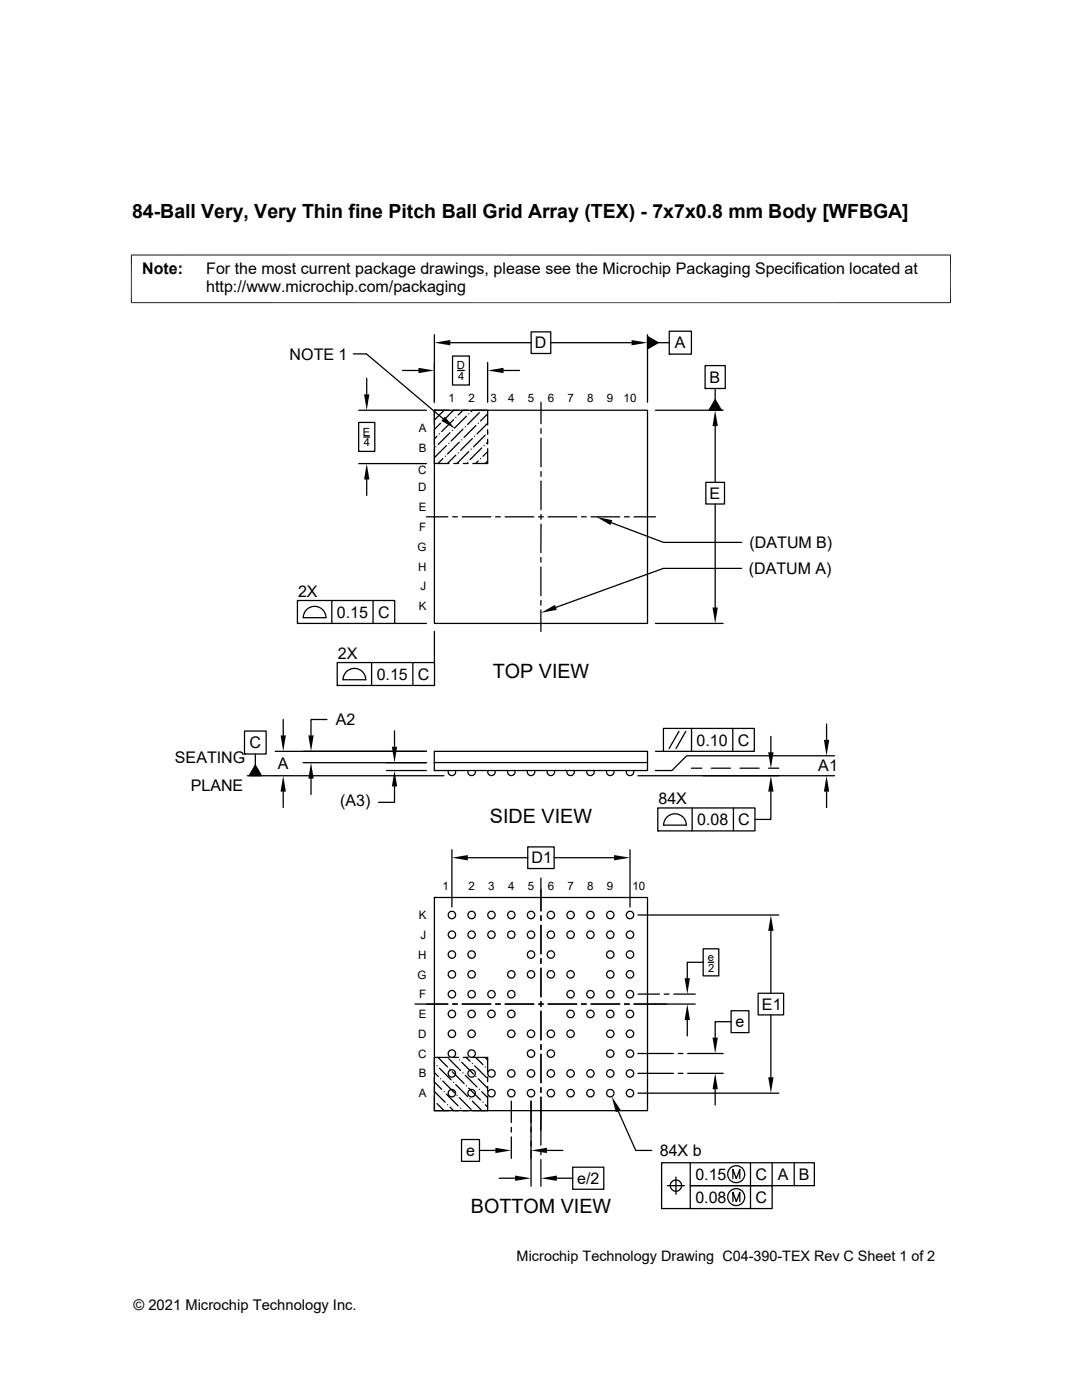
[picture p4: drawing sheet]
<svg xmlns="http://www.w3.org/2000/svg" width="216mm" height="279mm" viewBox="0 0 216 279" stroke-linecap="round" stroke-linejoin="round" font-family="sans-serif">
<g fill="none" stroke="#000" stroke-width=".25">
<path d="M70.5 70.6h2.6M73.2 70.7l15.2 12.9M73.2 75.5v3.2M80.3 73.9h3.2M86.7 66.8v13.5M89.9 68.4h16.1M90.3 71.1h3.4v5.7h-3.4zM91.3 73.9h1.3M97.3 72.3v8M100.5 73.9h3.2M106 66.2h3.9v4.3h-3.9zM109.9 68.4h16.1"/>
<path d="M129.2 67.2l2.1 1.2-2.1 1.2zM129.2 66.8v13.5M131.3 68.4h2.2M133.5 66.1h4.5v4.6h-4.5zM133.5 70.7h.1M140.7 73h4v4.5h-4zM140.7 77.5h.1M142.7 79.8l1.2 2.1h-2.4zM142.7 77.5v2.3M71.6 84.3h3.2v5.8h-3.2zM71.6 81.9h13.5M71.6 92.5h13.5"/>
<path d="M72.6 87.2h1.2M73.2 95.7v3.2M86.7 81.9h42.5v42.5h-42.5zM86.7 81.9h.1M86.7 89.6v2.9h2.9M86.7 85.7v1M86.7 87.7v.9M87 89.2h.1M87.2 87.1l-.5 .5M87.7 86.6h.1M87.9 84.5l-1.2 1.2M88.4 84h.1"/>
<path d="M88.4 91.5l-1 1M88.6 81.9l-1.9 1.9M88.8 91.1h.1M89.1 88.9l-2.4 2.4M89.6 88.5h.1M89.6 81.9h-2.9v2.9M89.8 86.4l-2.4 2.3M90.3 85.9h.1M90.5 83.8l-2.4 2.3M90.5 81.9l-1.7 1.6M90.6 81.9h.9M90.6 92.5h.9"/>
<path d="M91 83.3h.1M91 90.8l-1.7 1.7M91.4 90.4h.1M91.7 88.2l-2.4 2.4M92.1 87.8h.1M92.4 85.7l-2.4 2.3M92.4 81.9l-1 .9M92.5 81.9h.9M92.5 92.5h.9M92.8 85.2h.1M93.1 83.1l-2.4 2.3M93.3 92.2h.1"/>
<path d="M93.5 82.6h.1M93.5 90.1l-2.3 2.4M94 89.6h.1M94.3 87.5l-2.4 2.4M94.3 81.9l-.3 .2M94.4 81.9h2.9v2.9M94.7 87.1h.1M95 84.9l-2.4 2.4M95.4 84.5h.1M95.4 92l-.5 .5M95.7 82.4l-2.4 2.3M95.9 91.5h.1"/>
<path d="M96.1 81.9h.1M96.1 89.4l-2.3 2.4M96.6 88.9h.1M96.8 86.8l-2.3 2.4M97.3 82.6l-1.4 1.4M97.3 84.5l-2.1 2.1M97.3 86.4h.1M97.3 88.2l-.2 .3M97.3 90.1l-.9 1M97.3 92l-.5 .5M97.3 85.7v1M97.3 87.7v.9"/>
<path d="M97.3 89.6v2.9h-2.9M107.9 80.3v4.3M107.9 85.5v1M107.9 87.4v5.8M107.9 94.1v1M107.9 96v5.7M130.8 81.9h13.5M140.8 96.3h3.8v4.3h-3.8zM142.7 85v11.3M59.4 119.8h19.4v4.6h-19.4zM66.2 119.8v4.6M74.4 119.8v4.6"/>
<path d="M85.1 103.1h4.3M90.3 103.1h1M92.2 103.1h5.7M98.9 103.1h.9M100.8 103.1h5.7M107.5 103.1h.9M107.9 111.3v.9M107.9 113.2v5.7M107.9 119.8v1M107.9 102.7v.9M107.9 104.6v5.7M109.4 103.1h5.7"/>
<path d="M116 103.1h1M117.9 103.1h5.8M122 104.3l10.4 3.9h15.6M124.6 103.1h1M126.5 103.1h4.3M142.7 100.6v20.6M148 113.4h-15.6l-21.5 7.8M59.4 124.4h.1M61.3 121.6a2.27 2.27 0 0 1 2.4-.4 2.27 2.27 0 0 1 1.3 2.1h-4.5l.2-1zM67.3 132.2h19.4v4.6h-19.4zM67.3 136.8h.1M69.2 133.9a2.27 2.27 0 0 1 2.5-.3 2.27 2.27 0 0 1 1.3 2.1h-4.5l.2-1z"/>
<path d="M74.1 132.2v4.6M78.7 124.4h6.4M82.4 132.2v4.6M86.7 126v6.2M107.9 121.7v4.3M130.8 124.4h13.5M48.8 145.9h4.3v4.6h-4.3zM48.8 150.5h.1M50.9 150.5v2.2M50.9 152.7l1.3 2.1h-2.5zM54.9 149.9h30.2M56.5 143.6v3.2"/>
<path d="M56.5 158v3.2M60.5 152.2h24.6M62.1 155.4v3.2M65.2 143.6h-3.1v3.2M77.1 153.8h8M78.7 157v3.1h-3.2M78.7 145.9v3.1M86.7 149.9h42.5v3.9h-42.5zM86.7 153.8h.1M86.7 152.2h42.5M88.6 154.8h-39.2M89.5 153.8a.75 .75 0 0 0 .7 1 .75 .75 0 0 0 .7-1"/>
<path d="M93.4 153.8a.75 .75 0 0 0 .7 1 .75 .75 0 0 0 .7-1M97.4 153.8a.75 .75 0 0 0 .7 1 .75 .75 0 0 0 .7-1M101.3 153.8a.75 .75 0 0 0 .7 1 .75 .75 0 0 0 .7-1M105.3 153.8a.75 .75 0 0 0 .7 1 .75 .75 0 0 0 .7-1M109.2 153.8a.75 .75 0 0 0 .7 1 .75 .75 0 0 0 .7-1M113.2 153.8a.75 .75 0 0 0 .7 1 .75 .75 0 0 0 .7-1M117.1 153.8a.75 .75 0 0 0 .7 1 .75 .75 0 0 0 .7-1M121.1 153.8a.75 .75 0 0 0 .7 1 .75 .75 0 0 0 .7-1M125 153.8a.75 .75 0 0 0 .7 1 .75 .75 0 0 0 .7-1M127.3 154.8h39.2M130.8 149.9h1.6M132.4 145.4h18.1v4.5h-18.1z"/>
<path d="M135.5 145.9l-2 3.5M136.8 145.9l-1.9 3.5M138 153.3h2M138 145.4v4.5M141.9 153.3h3.9M146.2 145.4v4.5M147.7 153.3h3.8M153.4 153.3h2M153.8 158v5.5h-3.2M153.8 147v3.1M164.9 144.5v3.2M164.9 158v3.2"/>
<path d="M166.5 150.8h-29.5l-2.9 3h-3.3M86.7 179.1h42.5v42.6h-42.5zM86.7 179.1h.1M90.2 169.6v11.4M93.3 171.2h12M105.3 169h5.3v4.3h-5.3zM107.9 175.2v6.6M110.6 171.2h11.9M125.7 169.6v11.4M131.3 161.2h19.3v4.6h-19.3zM131.3 165.8h.1M132.4 164.7h4.6"/>
<path d="M132.4 164.7a2.26 2.26 0 0 1 2.3-2.3 2.26 2.26 0 0 1 2.2 2.3M138.1 161.2v4.6M146.3 161.2v4.6M107.9 182.8v.9M107.9 184.7v5.7M107.9 191.3v1M107.9 193.2v5.7M107.9 199.9v1M127.3 182.6h28.1M127.3 198.4h4.3M132.5 198.4h1M134.5 198.4h4.2"/>
<path d="M140.3 189.4h3.1v5.4h-3.1zM140.3 192h-3.2v3.2M141.3 192h1.1M151.3 198.2h5.1v4.3h-5.1zM153.8 185.8v12.4M82.8 200.4h6.6M86.7 218.7v3h2.9M86.7 214.9v1M86.7 216.8v1M86.7 212.2h.1M86.7 214.1l.7 .7M86.7 215.9l1.4 1.5"/>
<path d="M86.7 217.8l2.1 2.2M86.7 219.8h.1M87.2 212.7h.1M87.4 211l1.9 1.9M87.7 213.2l2.3 2.3M87.9 215.3h.1M88.4 215.8l2.3 2.3M88.6 217.9h.1M89.1 218.4l2.3 2.3M89.6 211.3l2.3 2.4M89.6 211h-2.9v3M89.8 213.4h.1"/>
<path d="M90.3 213.9l2.3 2.3M90.3 200.4h1M90.5 216h.1M90.6 211h.9M91 216.5l2.3 2.3M91.2 211v.1M91.2 218.6h.1M91.7 211.5h.1M91.7 219.1l2.3 2.3M92.1 212l2.4 2.4M92.2 200.4h5.7M92.4 214.1h.1"/>
<path d="M92.5 211h.9M92.8 214.6l2.4 2.3M93 211l.8 .8M93.1 216.7h.1M93.5 217.2l2.4 2.3M93.8 219.3h.1M94.3 212.2h.1M94.3 219.8l1.9 1.9M94.4 211h2.9v3M94.7 212.7l2.4 2.4M94.9 211l1.5 1.5M95 214.8h.1"/>
<path d="M95.4 215.3l1.9 1.9M95.7 217.4h.1M96.1 217.9l1.2 1.2M96.4 220h.1M96.8 211l.5 .5M96.8 212.9h.1M97.3 218.7v3h-2.9M97.3 214.9v1M97.3 216.8v1M97.3 213.4h.1M98.9 200.4h.9M100.8 200.4h5.7"/>
<path d="M102 219.8v4.2M106 219.8v7M107.5 200.4h.9M107.9 201.8v5.7M107.9 208.5v.9M107.9 210.4v5.7M107.9 217v1M107.9 218.9v9.7M109.4 200.4h5.7M116 200.4h1M117.9 200.4h5.8M124.6 200.4h1"/>
<path d="M127.3 210.2h7.1M127.3 218.2h28.1M127.3 214.2h7.1M135.3 210.2h1M135.3 214.2h1M137.1 203.6v3.1M137.2 210.2h7.1M137.2 214.2h7.1M138.7 200.4h-12.2M142.7 217.4v3.2M145.9 203.9h-3.2v3.2M145.9 201.7h3.5v4.4h-3.5z"/>
<path d="M153.8 202.5v12.5M86.7 221.6v.1M87.2 220.2l1.4 1.5M89.3 220.5h.1M89.8 220.9l.7 .8M90.6 221.7h.9M91.9 221.2h.1M92.1 227.4h3.6v4.4h-3.6zM92.4 221.6v.1M92.5 221.7h.9M95.7 229.6h3.1M96.8 220.5l.5 .4"/>
<path d="M99.6 235.1h3.2M102 225v.9M102 226.9v4.3M106 226.9v9.8M107.9 229.5v1M107.9 231.4v5.3M109.1 229.6h3.2M111.1 235.1h3.2M114.3 232.9h6.2v4.4h-6.2zM123.4 221.7l3.5 7.9h3.1M133.2 236.6h3.4M134.9 234.9v3.4"/>
<path d="M136 236.6a1.13 1.13 0 0 1-1.6 1 1.13 1.13 0 0 1-.3-1.9 1.13 1.13 0 0 1 1.8 .5l.1 .4M137.7 232.1v4.5h16.4v4.6h-22.1v-9.1h30.5v4.5h-24.8v4.6M146.2 235.2v-1.8l.7 1.8 .7-1.8v1.8M146.2 239.8v-1.8l.7 1.8 .7-1.8v1.8M149.8 232.1v9.1M154.1 232.1v4.5M158.5 232.1v4.5"/>
<circle cx="90.2" cy="190.5" r=".74"/>
<circle cx="90.2" cy="194.5" r=".74"/>
<circle cx="90.2" cy="198.4" r=".74"/>
<circle cx="90.2" cy="182.6" r=".74"/>
<circle cx="90.2" cy="186.5" r=".74"/>
<circle cx="94.1" cy="182.6" r=".74"/>
<circle cx="94.1" cy="194.5" r=".74"/>
<circle cx="94.1" cy="190.5" r=".74"/>
<circle cx="94.1" cy="198.4" r=".74"/>
<circle cx="94.1" cy="186.5" r=".74"/>
<circle cx="98.1" cy="198.4" r=".74"/>
<circle cx="98.1" cy="186.5" r=".74"/>
<circle cx="98.1" cy="182.6" r=".74"/>
<circle cx="102" cy="182.6" r=".74"/>
<circle cx="102" cy="186.5" r=".74"/>
<circle cx="102" cy="198.4" r=".74"/>
<circle cx="102" cy="194.5" r=".74"/>
<circle cx="106" cy="194.5" r=".74"/>
<circle cx="106" cy="186.5" r=".74"/>
<circle cx="106" cy="182.6" r=".74"/>
<circle cx="106" cy="190.5" r=".74"/>
<circle cx="109.9" cy="194.5" r=".74"/>
<circle cx="109.9" cy="182.6" r=".74"/>
<circle cx="109.9" cy="190.5" r=".74"/>
<circle cx="109.9" cy="186.5" r=".74"/>
<circle cx="113.9" cy="198.4" r=".74"/>
<circle cx="113.9" cy="194.5" r=".74"/>
<circle cx="113.9" cy="186.5" r=".74"/>
<circle cx="113.9" cy="182.6" r=".74"/>
<circle cx="117.8" cy="182.6" r=".74"/>
<circle cx="117.8" cy="198.4" r=".74"/>
<circle cx="117.8" cy="186.5" r=".74"/>
<circle cx="121.8" cy="198.4" r=".74"/>
<circle cx="121.8" cy="194.5" r=".74"/>
<circle cx="121.8" cy="186.5" r=".74"/>
<circle cx="121.8" cy="182.6" r=".74"/>
<circle cx="121.8" cy="190.5" r=".74"/>
<circle cx="125.7" cy="194.5" r=".74"/>
<circle cx="125.7" cy="186.5" r=".74"/>
<circle cx="125.7" cy="190.5" r=".74"/>
<circle cx="125.7" cy="182.6" r=".74"/>
<circle cx="125.7" cy="198.4" r=".74"/>
<circle cx="90.2" cy="214.2" r=".74"/>
<circle cx="90.2" cy="206.3" r=".74"/>
<circle cx="90.2" cy="210.3" r=".74"/>
<circle cx="90.2" cy="218.2" r=".74"/>
<circle cx="90.2" cy="202.4" r=".74"/>
<circle cx="94.1" cy="214.2" r=".74"/>
<circle cx="94.1" cy="206.3" r=".74"/>
<circle cx="94.1" cy="202.4" r=".74"/>
<circle cx="94.1" cy="218.2" r=".74"/>
<circle cx="94.1" cy="210.3" r=".74"/>
<circle cx="98.1" cy="214.2" r=".74"/>
<circle cx="98.1" cy="218.2" r=".74"/>
<circle cx="98.1" cy="202.4" r=".74"/>
<circle cx="102" cy="214.2" r=".74"/>
<circle cx="102" cy="218.2" r=".74"/>
<circle cx="102" cy="206.3" r=".74"/>
<circle cx="102" cy="202.4" r=".74"/>
<circle cx="106" cy="214.2" r=".74"/>
<circle cx="106" cy="218.2" r=".74"/>
<circle cx="106" cy="206.3" r=".74"/>
<circle cx="106" cy="210.3" r=".74"/>
<circle cx="109.9" cy="218.2" r=".74"/>
<circle cx="109.9" cy="214.2" r=".74"/>
<circle cx="109.9" cy="210.3" r=".74"/>
<circle cx="109.9" cy="206.3" r=".74"/>
<circle cx="113.9" cy="214.2" r=".74"/>
<circle cx="113.9" cy="218.2" r=".74"/>
<circle cx="113.9" cy="206.3" r=".74"/>
<circle cx="113.9" cy="202.4" r=".74"/>
<circle cx="117.8" cy="214.2" r=".74"/>
<circle cx="117.8" cy="202.4" r=".74"/>
<circle cx="117.8" cy="218.2" r=".74"/>
<circle cx="121.8" cy="214.2" r=".74"/>
<circle cx="121.8" cy="218.2" r=".74"/>
<circle cx="121.8" cy="210.3" r=".74"/>
<circle cx="121.8" cy="206.3" r=".74"/>
<circle cx="121.8" cy="202.4" r=".74"/>
<circle cx="125.7" cy="214.2" r=".74"/>
<circle cx="125.7" cy="218.2" r=".74"/>
<circle cx="125.7" cy="210.3" r=".74"/>
<circle cx="125.7" cy="206.3" r=".74"/>
<circle cx="125.7" cy="202.4" r=".74"/>
<circle cx="146.9" cy="234.3" r="1.69"/>
<circle cx="146.9" cy="238.9" r="1.69"/>
</g>
<g fill="#000">
<path d="M72.6 78.7h1.1l-.5 3.2zM83.5 73.4l3.2 .5-3.2 .6zM86.7 68.4l3.2-.5v1zM97.3 73.9l3.2-.5v1.1zM126 67.9l3.2 .5-3.2 .5zM129.2 67.2l2.1 1.2-2.1 1.2zM73.2 92.5l.5 3.2h-1.1zM88.8 83.2l2 2.4-2.7-1.6zM142.7 81.9l.5 3.1h-1zM142.7 79.8l1.2 2.1h-2.4zM119 103.2l3.2 .6-.4 1zM108 122.3l2.7-1.6 .4 1z"/>
<path d="M142.2 121.2h1l-.5 3.2zM50.9 152.7l1.3 2.1h-2.5zM56.5 154.8l.5 3.2h-1zM56 146.8h1l-.5 3.1zM62.1 152.2l.5 3.2h-1.1zM61.5 146.8h1.1l-.5 3.1zM78.2 149h1l-.5 3.2zM78.7 153.8l.5 3.2h-1zM153.3 150.1h1l-.5 3.2zM153.8 154.8l.5 3.2h-1zM164.9 154.8l.6 3.2h-1.1zM164.4 147.7h1.1l-.6 3.1z"/>
<path d="M90.2 171.2l3.1-.6v1.1zM122.5 170.6l3.2 .6-3.2 .5zM136.6 195.2h1.1l-.6 3.2zM153.8 182.6l.5 3.2h-1zM137.1 200.4l.6 3.2h-1.1zM142.7 214.2l.5 3.2h-1zM142.2 207.1h1l-.5 3.1zM153.3 215h1l-.5 3.2zM98.8 229.1l3.2 .5-3.2 .5zM102.8 234.6l3.2 .5-3.2 .6zM106 229.6l3.1-.5v1zM107.9 235.1l3.2-.5v1.1z"/>
<path d="M122.1 218.8l1.7 2.7-.9 .5z"/>
</g>
<path d="M26.1 50.9h163.7M26.2 50.8v9.7M189.7 50.8v9.7M26.1 60.4h163.7" fill="none" stroke="#000" stroke-width=".2"/>
<g font-size="3.9">
<text x="26.4" y="43.5">84-Ball Very, Very Thin fine Pitch Ball Grid Array (TEX) - 7x7x0.8 mm Body [WFBGA]</text>
<text x="98.3" y="135.4">TOP VIEW</text>
<text x="97.8" y="164.2">SIDE VIEW</text>
<text x="93.9" y="242.1">BOTTOM VIEW</text>
</g>
<g font-size="3.2">
<text x="28.4" y="54.7">Note:</text>
<text x="41.1" y="58.3">http://www.microchip.com/packaging</text>
<text x="41.1" y="54.7">For the most current package drawings, please see the Microchip Packaging Specification located at</text>
<text x="57.8" y="71.8">NOTE 1</text>
<text x="106.7" y="69.5">D</text>
<text x="134.7" y="69.5">A</text>
<text x="141.6" y="76.4">B</text>
<text x="141.6" y="99.6">E</text>
<text x="149.6" y="109.4">(DATUM B)</text>
<text x="59.5" y="119.1">2X</text>
<text x="149.4" y="114.5">(DATUM A)</text>
<text x="67.2" y="123.3">0.15</text>
<text x="75.4" y="123.3">C</text>
<text x="67.4" y="131.4">2X</text>
<text x="75.2" y="135.6">0.15</text>
<text x="83.4" y="135.7">C</text>
<text x="49.8" y="149.3">C</text>
<text x="67" y="144.7">A2</text>
<text x="139" y="148.8">0.10</text>
<text x="147.2" y="148.8">C</text>
<text x="34.9" y="152.3">SEATING</text>
<text x="55.4" y="153.5">A</text>
<text x="163.3" y="154">A1</text>
<text x="38.1" y="157.8">PLANE</text>
<text x="67.9" y="160.9">(A3)</text>
<text x="131.4" y="160.5">84X</text>
<text x="139.1" y="164.7">0.08</text>
<text x="147.3" y="164.7">C</text>
<text x="106.1" y="172.3">D1</text>
<text x="152" y="201.5">E1</text>
<text x="146.8" y="205">e</text>
<text x="93" y="230.7">e</text>
<text x="131.7" y="230.7">84X b</text>
<text x="115.2" y="236.3">e/2</text>
<text x="138.7" y="235.5">0.15</text>
<text x="150.7" y="235.5">C</text>
<text x="155.2" y="235.5">A</text>
<text x="159.4" y="235.5">B</text>
<text x="138.7" y="240.1">0.08</text>
<text x="150.7" y="240.1">C</text>
</g>
<g font-size="2.9">
<text x="103.1" y="251.7">Microchip Technology Drawing C04-390-TEX Rev C Sheet 1 of 2</text>
<text x="26.6" y="261.3">© 2021 Microchip Technology Inc.</text>
</g>
<g font-size="2.3">
<text x="89.5" y="80.3">1</text>
<text x="93.5" y="80.3">2</text>
<text x="97.9" y="80.3">3</text>
<text x="101.4" y="80.3">4</text>
<text x="105.3" y="80.3">5</text>
<text x="109.3" y="80.3">6</text>
<text x="113.2" y="80.3">7</text>
<text x="117.2" y="80.3">8</text>
<text x="121.1" y="80.3">9</text>
<text x="124.4" y="80.3">10</text>
<text x="83.5" y="86.2">A</text>
<text x="83.4" y="94.6">C</text>
<text x="83.5" y="90.1">B</text>
<text x="83.4" y="98">D</text>
<text x="83.5" y="102">E</text>
<text x="83.7" y="106">F</text>
<text x="83.3" y="109.9">G</text>
<text x="83.4" y="113.9">H</text>
<text x="83.9" y="117.8">J</text>
<text x="83.5" y="121.8">K</text>
<text x="88.3" y="177.5">1</text>
<text x="93.5" y="177.5">2</text>
<text x="97.4" y="177.5">3</text>
<text x="101.4" y="177.5">4</text>
<text x="105.3" y="177.5">5</text>
<text x="109.3" y="177.5">6</text>
<text x="113.2" y="177.5">7</text>
<text x="117.2" y="177.5">8</text>
<text x="121.1" y="177.5">9</text>
<text x="126.2" y="177.5">10</text>
<text x="83.5" y="183.4">K</text>
<text x="83.4" y="191.3">H</text>
<text x="83.9" y="187.4">J</text>
<text x="83.3" y="195.3">G</text>
<text x="83.5" y="203.2">E</text>
<text x="83.7" y="199.2">F</text>
<text x="83.4" y="207.1">D</text>
<text x="83.4" y="211.1">C</text>
<text x="83.5" y="215">B</text>
<text x="83.5" y="219">A</text>
</g>
<g font-size="2.2">
<text x="91.1" y="73.7">D</text>
<text x="91.4" y="75.8">4</text>
<text x="72.4" y="86.9">E</text>
<text x="72.6" y="89.1">4</text>
<text x="141.3" y="191.8">e</text>
<text x="141.3" y="193.9">2</text>
</g>
</svg>
